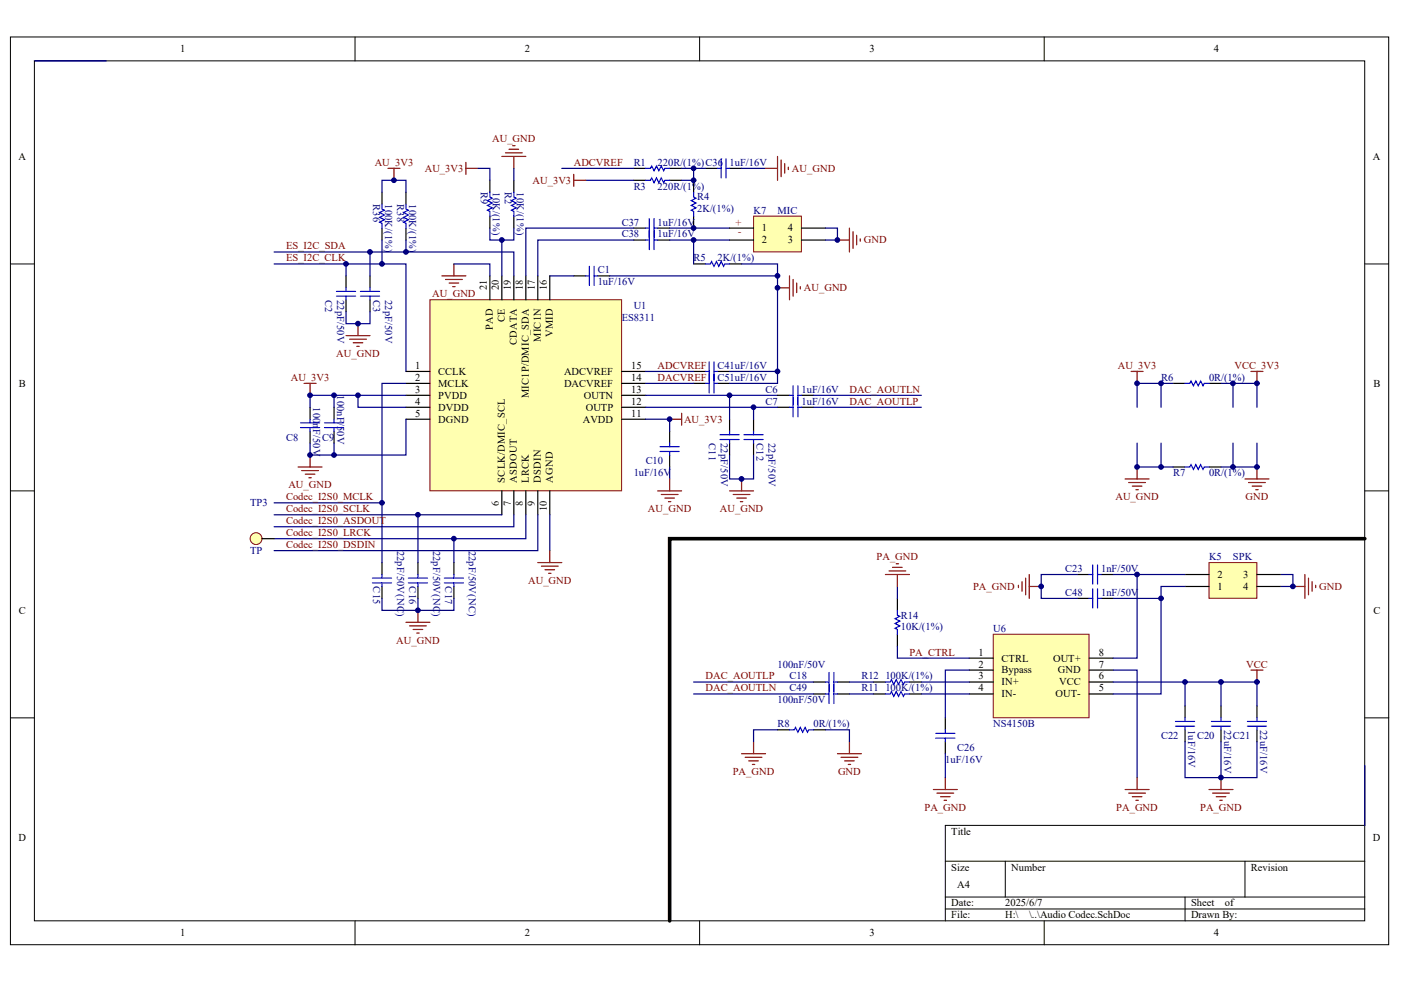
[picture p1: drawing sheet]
<svg xmlns="http://www.w3.org/2000/svg" width="287mm" height="202mm" viewBox="0 0 287 202" stroke-linecap="round" stroke-linejoin="round" font-family="sans-serif">
<g fill="#fff" stroke="#000" stroke-width=".2">
<path d="M2.1 7.6h282.2v185.9h-282.2z"/>
<path d="M7 12.5h272.4v176.1h-272.4z"/>
</g>
<g fill="none" stroke="#000" stroke-width=".2">
<path d="M72.7 7.6v4.9M143.2 7.6v4.9M213.8 7.6v4.9M2.1 54.1h4.9M279.4 54.1h4.9M2.1 100.5h4.9M279.4 100.5h4.9M2.1 147h4.9M279.4 147h4.9M193.5 176.4h85.9M205.8 176.4v7.3M254.9 176.4v7.3"/>
<path d="M279.4 169h-85.9v19.6M72.7 188.6v4.9M143.2 188.6v4.9M193.5 183.7h85.9M193.5 186.2h85.9M213.8 188.6v4.9M242.6 183.7v4.9"/>
</g>
<path d="M88 61.4h39.2v39.1h-39.2z" fill="#ffffb0" stroke="#800000" stroke-width=".2"/>
<g fill="none" stroke="#000" stroke-width=".25">
<path d="M100.3 56.5v4.9M102.7 56.5v4.9M105.2 56.5v4.9M107.6 56.5v4.9M110.1 56.5v4.9M112.6 56.5v4.9M83.1 76.1h4.9M83.1 78.5h4.9M127.3 76.1h4.9M127.3 78.5h4.9M83.1 81h4.9M83.1 83.4h4.9"/>
<path d="M83.1 85.9h4.9M127.3 81h4.9M127.3 83.4h4.9M127.3 85.9h4.9M78.2 115.2v2.5M85.6 115.2v2.5M92.9 115.2v2.5M102.7 100.5v4.9M105.2 100.5v4.9M107.6 100.5v4.9M110.1 100.5v4.9M112.6 100.5v4.9"/>
<path d="M78.2 120.1v2.5M85.6 120.1v2.5M92.9 120.1v2.5M166.5 139.7h2.5M171.4 139.7h2.5M178.8 139.7h2.5M183.7 122.6v2.4M183.7 129.9v2.4M186.2 139.7h2.4M193.5 147v2.5M193.5 151.9v2.5M242.6 144.6v2.4"/>
<path d="M242.6 149.5v2.4M250 144.6v2.4M250 149.5v2.4"/>
</g>
<g fill="none" stroke="#00f" stroke-width=".25">
<path d="M76.2 118.4h4M76.2 119.4h4M78.2 117.7v.7M78.2 119.4v.7M83.6 118.4h3.9M83.6 119.4h3.9M85.6 117.7v.7M85.6 119.4v.7M91 118.4h3.9M91 119.4h3.9M92.9 117.7v.7M92.9 119.4v.7"/>
<path d="M169 139.7h.7M169.7 137.7v3.9M170.7 137.7v3.9M170.7 139.7h.7M181.3 139.7h.9l.3-.5 .5 1 .5-1 .5 1 .4-1 .5 1 .3-.5h1M183.7 125v1l.5 .2-1 .5 1 .5-1 .5 1 .5-1 .5 .5 .2v1M191.6 151.2h3.9M191.6 150.2h3.9M193.5 149.5v.7M193.5 151.2v.7M240.6 147.8h4M240.6 148.7h4"/>
<path d="M242.6 147v.8M242.6 148.7v.8M248 147.8h3.9M248 148.7h3.9M250 147v.8M250 148.7v.8"/>
</g>
<g fill="none" stroke="#800000" stroke-width=".25">
<path d="M90.5 56.5h4.9M91.2 57.2h3.4M91.9 58h2M92.7 58.7h.5M92.9 54.1v2.4M110.1 115.2h4.9M110.8 116h3.5M111.6 116.7h1.9M112.3 117.4h.5M112.6 112.8v2.4M83.1 127.5h4.9M83.8 128.2h3.5"/>
<path d="M84.6 128.9h1.9M85.3 129.7h.5M85.6 125v2.5"/>
</g>
<path d="M83.1 78.5h-4.9v36.7M56.1 103h22.1M105.2 105.4v2.5h-49.1M107.6 105.4v4.9h-51.5M110.1 105.4v7.4h-54M112.6 105.4v7.4" fill="none" stroke="#000080" stroke-width=".25"/>
<circle cx="52.4" cy="110.3" r="1.21" fill="#ffffb0" stroke="#800000" stroke-width=".2"/>
<g fill="none" stroke="#000" stroke-width=".25">
<path d="M105.2 36.9v2.5M70.8 56.5v2.4M75.7 56.5v2.4M105.2 44.3v2.4M117.5 56.5h2.4M122.4 56.5h2.4M70.8 61.4v2.4M75.7 61.4v2.4M142 76.1h2.4M142 78.5h2.4M146.9 76.1h2.5M146.9 78.5h2.5"/>
<path d="M63.5 83.4v2.5M63.5 88.3v2.5M68.4 83.4v2.5M68.4 88.3v2.5M137.1 88.3v2.5M137.1 93.2v2.4M149.4 85.9v2.4M149.4 90.8v2.4M154.3 85.9v2.4M154.3 90.8v2.4M159.2 81h2.4M159.2 83.4h2.4"/>
<path d="M164.1 81h2.4M164.1 83.4h2.4M53.7 110.3h2.4M257.3 144.6v2.4M257.3 149.5v2.4"/>
</g>
<g fill="none" stroke="#000080" stroke-width=".25">
<path d="M56.1 51.6h49.1v4.9M56.1 54.1h27v22M70.8 54.1v2.4M92.9 54.1h7.4v2.4M102.7 49.2v7.3M112.6 56.5h4.9M70.8 63.8v2.5h4.9v-2.5M132.2 76.1h9.8M132.2 78.5h9.8M83.1 81h-9.8v2.4h9.8M132.2 81h27M132.2 83.4h27"/>
<path d="M137.1 95.6v2.5M149.4 93.2v4.9h4.9v-4.9M149.4 81v4.9M154.3 83.4v2.5M166.5 81h22.1M166.5 83.4h22.1M56.1 105.4h46.6M183.7 120.1v2.5"/>
</g>
<g fill="none" stroke="#00f" stroke-width=".25">
<path d="M105.2 39.4v1l.5 .2-1 .5 1 .5-1 .5 1 .5-1 .4 .5 .3v1M68.9 59.7h3.9M70.8 58.9v.8M73.8 59.7h3.9M75.7 58.9v.8M119.9 56.5h.7M120.6 54.5v4M121.6 54.5v4M121.6 56.5h.8M68.9 60.7h3.9M70.8 60.7v.7M73.8 60.7h3.9"/>
<path d="M75.7 60.7v.7M144.4 76.1h.8M144.4 78.5h.8M145.2 74.1v6.4M146.2 74.1v6.4M146.2 76.1h.7M146.2 78.5h.7M162.4 79v6.4M163.3 79v6.4M61.5 86.6h3.9M61.5 87.6h3.9M63.5 85.9v.7"/>
<path d="M63.5 87.6v.7M66.4 86.6h3.9M66.4 87.6h3.9M68.4 85.9v.7M68.4 87.6v.7M135.1 91.5h4M135.1 92.5h4M137.1 90.8v.7M137.1 92.5v.7M147.4 89h3.9M147.4 90h3.9M149.4 88.3v.7"/>
<path d="M149.4 90v.8M152.3 89h3.9M152.3 90h3.9M154.3 88.3v.7M154.3 90v.8M161.6 81h.8M161.6 83.4h.8M163.3 81h.8M163.3 83.4h.8M255.4 147.8h3.9M255.4 148.7h3.9M257.3 147v.8"/>
<path d="M257.3 148.7v.8"/>
</g>
<g fill="none" stroke="#800000" stroke-width=".25">
<path d="M102.7 32h4.9M103.5 31.3h3.4M104.2 30.6h2M104.9 29.8h.5M105.2 32v2.5M159.2 58.9h2.4M161.6 56.5v4.9M162.4 57.2v3.5M163.1 58v1.9M163.8 58.7v.5M62.3 78.5h2.4M63.5 78.5v2.5"/>
<path d="M70.8 68.7h4.9M71.6 69.5h3.4M72.3 70.2h2M73 70.9h.5M73.3 66.3v2.4M61 95.6h4.9M61.8 96.4h3.4M62.5 97.1h2M63.2 97.8h.5M63.5 93.2v2.4M137.1 98.1v2.4M137.1 85.9h2.4"/>
<path d="M139.5 84.6v2.5M151.8 98.1v2.4M230.3 98.1h4.9M231.1 98.8h3.4M231.8 99.6h2M232.8 95.6v2.5M134.6 100.5h4.9M135.4 101.3h3.4M136.1 102h2M136.8 102.7h.5M149.4 100.5h4.9M150.1 101.3h3.4"/>
<path d="M150.8 102h2M151.6 102.7h.5M181.3 117.7h4.9M182 116.9h3.4M182.7 116.2h2M183.5 115.5h.5M183.7 117.7v2.4M232.5 100.3h.5M193.5 159.3v2.4M250 159.3v2.4M191.1 161.7h4.9M191.8 162.4h3.4"/>
<path d="M192.5 163.2h2M193.3 163.9h.5M247.5 161.7h4.9M248.2 162.4h3.5M249 163.2h1.9M249.7 163.9h.5"/>
</g>
<path d="M247.5 115.2h9.8v7.3h-9.8z" fill="#ffffb0" stroke="#800000" stroke-width=".2"/>
<path d="M242.6 117.7h4.9M257.3 117.7h4.9M242.6 120.1h4.9M257.3 120.1h4.9" fill="none" stroke="#000" stroke-width=".25"/>
<path d="M262.2 117.7h2.5v2.4h-2.5" fill="none" stroke="#000080" stroke-width=".25"/>
<path d="M267.1 117.7v4.9M267.9 118.4v3.4M268.6 119.1v2M269.3 119.9v.5M264.7 120.1h2.4" fill="none" stroke="#800000" stroke-width=".25"/>
<path d="M203.3 129.9h19.6v17.1h-19.6z" fill="#ffffb0" stroke="#800000" stroke-width=".2"/>
<g fill="none" stroke="#000" stroke-width=".25">
<path d="M142 36.9v2.5M144.4 34.5h2.5M149.4 34.5h2.4M129.7 49.2h2.5M129.7 46.7h2.5M134.6 49.2h2.5M134.6 46.7h2.5M142 44.3v2.4M220.5 117.7h2.5M225.4 117.7h2.5M198.4 134.8h4.9M198.4 137.2h4.9"/>
<path d="M198.4 139.7h4.9M220.5 122.6h2.5M223 134.8h4.9M223 137.2h4.9M223 139.7h4.9M225.4 122.6h2.5M166.5 142.1h2.5M171.4 142.1h2.5M178.8 142.1h2.5M186.2 142.1h2.4M198.4 142.1h4.9M223 142.1h4.9"/>
</g>
<g fill="none" stroke="#000080" stroke-width=".25">
<path d="M7 12.5h14.8M137.1 49.2h12.3M137.1 46.7h12.3M220.5 117.7h-7.3v4.9h7.3M227.9 117.7h4.9M242.6 117.7h-9.8v17.1h-4.9M142 139.7h24.5M173.9 139.7h4.9M183.7 132.3v2.5h14.7M188.6 139.7h9.8M198.4 137.2h-4.9v9.8M227.9 137.2h4.9v22.1"/>
<path d="M227.9 139.7h29.4v4.9M227.9 122.6h9.8M242.6 120.1h-4.9v22h-9.8M242.6 139.7v4.9M250 139.7v4.9M142 142.1h24.5M173.9 142.1h4.9M188.6 142.1h9.8M193.5 154.4v4.9M242.6 151.9v7.4h14.7v-7.4M250 151.9v7.4M279.4 156.8v12.2"/>
</g>
<g fill="none" stroke="#00f" stroke-width=".25">
<path d="M142 39.4v1l.5 .2-1 .5 1 .5-1 .5 1 .5-1 .4 .5 .3v1M146.9 34.5h.7M147.6 32.5v3.9M148.6 32.5v3.9M148.6 34.5h.8M132.2 49.2h.7M132.2 46.7h.7M132.9 44.8v6.3M133.9 44.8v6.3M133.9 49.2h.7M133.9 46.7h.7M223 117.7h.7"/>
<path d="M223.7 115.7v3.9M224.7 115.7v3.9M224.7 117.7h.7M223 122.6h.7M223.7 120.6v3.9M224.7 120.6v3.9M224.7 122.6h.7M169 142.1h.7M169.7 140.2v3.9M170.7 140.2v3.9M170.7 142.1h.7M181.3 142.1h.9l.3-.5 .5 1 .5-1 .5 1 .4-1 .5 1 .3-.5h1"/>
</g>
<path d="M208.5 119.9v.5M209.2 119.1v2M210 118.4v3.4M210.7 117.7v4.9M210.7 120.1h2.5M232.8 159.3v2.4M230.3 161.7h4.9M231.1 162.4h3.4M231.8 163.2h2M232.5 163.9h.5" fill="none" stroke="#800000" stroke-width=".25"/>
<path d="M154.3 44.3h9.8v7.3h-9.8z" fill="#ffffb0" stroke="#800000" stroke-width=".2"/>
<g fill="none" stroke="#000" stroke-width=".25">
<path d="M78.2 39.4v2.4M83.1 39.4v2.4M100.3 36.9v2.5M129.7 34.5h2.5M129.7 36.9h2.5M137.1 34.5h2.4M137.1 36.9h2.4M78.2 46.7v2.5M83.1 46.7v2.5M100.3 44.3v2.4M142 54.1h2.4M149.4 46.7h4.9"/>
<path d="M149.4 49.2h4.9M149.4 54.1h2.4M164.1 46.7h4.9M164.1 49.2h4.9M240.1 78.5h2.5M247.5 78.5h2.5M240.1 95.6h2.5M247.5 95.6h2.5M159.2 149.5h2.4M166.5 149.5h2.5"/>
</g>
<g fill="none" stroke="#000080" stroke-width=".25">
<path d="M78.2 39.4v-2.5h4.9v2.5M97.8 34.5h2.5v2.4M105.2 34.5v2.4M115 34.5h14.7M119.9 36.9h9.8M139.5 34.5h4.9M142 34.5v2.4h-2.5M151.8 34.5h4.9M75.7 51.6v4.9M78.2 49.2v4.9M83.1 49.2v2.4M100.3 46.7v2.5h4.9v-2.5"/>
<path d="M124.8 56.5h34.4v19.6M129.7 49.2h-19.6v7.3M129.7 46.7h-22.1v9.8M142 49.2v4.9M151.8 54.1h7.4v2.4M169 46.7h2.4v2.5h-2.4M149.4 76.1h9.8v2.4h-9.8M237.7 78.5v4.9M240.1 78.5h-7.3v4.9M250 78.5h2.4v4.9M252.4 78.5h4.9v4.9M68.4 81h-4.9v2.4"/>
<path d="M68.4 90.8v2.4M73.3 81h-4.9v2.4M83.1 85.9v7.3h-19.6v-2.4M132.2 85.9h4.9v2.4M232.8 90.8v4.8h4.9M237.7 90.8v4.8h2.4M252.4 90.8v4.8h-2.4M257.3 90.8v4.8h-4.9M85.6 105.4v9.8M92.9 110.3v4.9M78.2 122.6v2.4h7.4v-2.4M92.9 122.6v2.4h-7.3"/>
<path d="M159.2 149.5h-4.9v2.4M169 149.5h4.9v2.4"/>
</g>
<path d="M100.3 39.4v1l.5 .2-1 .5 1 .5-1 .5 1 .5-1 .4 .5 .3v1M132.2 34.5h1l.2-.5 .5 1 .5-1 .5 1 .5-1 .5 1 .2-.5h1M132.2 36.9h1l.2-.5 .5 1 .5-1 .5 1 .5-1 .5 1 .2-.5h1M78.2 41.8v1l.5 .2-1 .5 1 .5-1 .5 1 .5-1 .5 .5 .2v1M83.1 41.8v1l.5 .2-1 .5 1 .5-1 .5 1 .5-1 .5 .5 .2v1M144.4 54.1h1l.3-.5 .5 .9 .5-.9 .4 .9 .5-.9 .5 .9 .3-.4h1M242.6 78.5h1l.2-.5 .5 1 .5-1 .5 1 .5-1 .5 1 .2-.5h1M242.6 95.6h1l.2-.4 .5 .9 .5-.9 .5 .9 .5-.9 .5 .9 .2-.5h1M161.6 149.5h1l.3-.5 .4 1 .5-1 .5 1 .5-1 .5 1 .3-.5h.9" fill="none" stroke="#00f" stroke-width=".25"/>
<g fill="none" stroke="#800000" stroke-width=".25">
<path d="M79.4 34.5h2.5M80.7 34.5v2.4M95.4 34.5h2.4M95.4 33.3v2.4M117.5 35.7v2.5M117.5 36.9h2.4M156.7 34.5h2.5M159.2 32v4.9M159.9 32.8v3.4M160.6 33.5v2M161.4 34.2v.5M171.4 49.2h2.5"/>
<path d="M173.9 46.7v4.9M174.6 47.5v3.4M175.4 48.2v1.9M176.1 48.9v.5M231.6 76.1h2.4M232.8 76.1v2.4M256.1 76.1h2.4M257.3 76.1v2.4M254.9 98.1h4.9M255.6 98.8h3.4M256.3 99.6h2M257.3 95.6v2.5"/>
<path d="M257.1 100.3h.5M256.1 137.2h2.4M257.3 137.2v2.5M151.8 154.4h4.9M152.5 155.1h3.5M153.3 155.8h1.9M154 156.6h.5M154.3 151.9v2.5M171.4 154.4h4.9M172.2 155.1h3.4M172.9 155.8h2M173.6 156.6h.5"/>
<path d="M173.9 151.9v2.5"/>
</g>
<path d="M279.4 110.3h-142.3v78.3" fill="none" stroke="#000" stroke-width=".74"/>
<g fill="#000080" stroke="#000080" stroke-width=".2">
<circle cx="63.5" cy="93.2" r=".48"/>
<circle cx="63.5" cy="81" r=".48"/>
<circle cx="68.4" cy="93.2" r=".48"/>
<circle cx="68.4" cy="81" r=".48"/>
<circle cx="70.8" cy="54" r=".48"/>
<circle cx="73.3" cy="81" r=".48"/>
<circle cx="73.3" cy="66.3" r=".48"/>
<circle cx="75.7" cy="51.6" r=".48"/>
<circle cx="78.2" cy="103" r=".48"/>
<circle cx="78.2" cy="54" r=".48"/>
<circle cx="80.6" cy="36.9" r=".48"/>
<circle cx="83.1" cy="51.6" r=".48"/>
<circle cx="85.5" cy="125" r=".48"/>
<circle cx="85.5" cy="105.4" r=".48"/>
<circle cx="92.9" cy="110.3" r=".48"/>
<circle cx="102.7" cy="49.2" r=".48"/>
<circle cx="137.1" cy="85.8" r=".48"/>
<circle cx="142" cy="49.2" r=".48"/>
<circle cx="142" cy="46.7" r=".48"/>
<circle cx="142" cy="36.9" r=".48"/>
<circle cx="142" cy="34.5" r=".48"/>
<circle cx="149.3" cy="81" r=".48"/>
<circle cx="151.8" cy="98.1" r=".48"/>
<circle cx="154.3" cy="83.4" r=".48"/>
<circle cx="159.2" cy="76.1" r=".48"/>
<circle cx="159.2" cy="58.9" r=".48"/>
<circle cx="159.2" cy="56.5" r=".48"/>
<circle cx="171.4" cy="49.2" r=".48"/>
<circle cx="213.1" cy="120.1" r=".48"/>
<circle cx="232.8" cy="117.7" r=".48"/>
<circle cx="232.8" cy="95.6" r=".48"/>
<circle cx="232.8" cy="78.5" r=".48"/>
<circle cx="237.7" cy="122.5" r=".48"/>
<circle cx="237.7" cy="95.6" r=".48"/>
<circle cx="237.7" cy="78.5" r=".48"/>
<circle cx="242.6" cy="139.7" r=".48"/>
<circle cx="249.9" cy="159.2" r=".48"/>
<circle cx="249.9" cy="139.7" r=".48"/>
<circle cx="252.4" cy="95.6" r=".48"/>
<circle cx="252.4" cy="78.5" r=".48"/>
<circle cx="257.3" cy="139.7" r=".48"/>
<circle cx="257.3" cy="95.6" r=".48"/>
<circle cx="257.3" cy="78.5" r=".48"/>
<circle cx="264.7" cy="120.1" r=".48"/>
</g>
<g font-size="2.2">
<text x="36.9" y="10.7">1</text>
<text x="107.4" y="10.7">2</text>
<text x="178" y="10.7">3</text>
<text x="248.5" y="10.7">4</text>
<text x="3.8" y="32.7">A</text>
<text x="281.1" y="32.7">A</text>
<text x="156" y="47.4">1</text>
<text x="161.3" y="47.4">4</text>
<text x="156" y="49.9">2</text>
<text x="161.3" y="49.9">3</text>
<text x="85" y="75.5">1</text>
<text x="85" y="78">2</text>
<text x="89.7" y="76.8">CCLK</text>
<text x="115.5" y="76.8">ADCVREF</text>
<text x="129.2" y="78">14</text>
<text x="129.2" y="75.5">15</text>
<text x="3.9" y="79.2">B</text>
<text x="85" y="80.4">3</text>
<text x="85" y="82.9">4</text>
<text x="89.7" y="79.2">MCLK</text>
<text x="89.7" y="81.7">PVDD</text>
<text x="115.5" y="79.2">DACVREF</text>
<text x="119.5" y="81.7">OUTN</text>
<text x="129.2" y="82.9">12</text>
<text x="129.2" y="80.4">13</text>
<text x="281.1" y="79.2">B</text>
<text x="85" y="85.3">5</text>
<text x="89.7" y="84.1">DVDD</text>
<text x="89.7" y="86.6">DGND</text>
<text x="119.3" y="86.6">AVDD</text>
<text x="119.9" y="84.1">OUTP</text>
<text x="129.2" y="85.3">11</text>
<text x="249.2" y="118.4">2</text>
<text x="254.5" y="118.4">3</text>
<text x="3.9" y="125.7">C</text>
<text x="249.2" y="120.8">1</text>
<text x="254.5" y="120.8">4</text>
<text x="281.1" y="125.7">C</text>
<text x="200.3" y="134.3">1</text>
<text x="200.3" y="136.7">2</text>
<text x="205.1" y="135.5">CTRL</text>
<text x="205.1" y="137.9">Bypass</text>
<text x="215.6" y="135.5">OUT+</text>
<text x="216.6" y="137.9">GND</text>
<text x="224.9" y="136.7">7</text>
<text x="224.9" y="134.3">8</text>
<text x="200.3" y="139.2">3</text>
<text x="200.3" y="141.6">4</text>
<text x="205.1" y="140.4">IN+</text>
<text x="205.1" y="142.8">IN-</text>
<text x="216.1" y="142.8">OUT-</text>
<text x="216.8" y="140.4">VCC</text>
<text x="224.9" y="141.6">5</text>
<text x="224.9" y="139.2">6</text>
<text x="3.8" y="172.2">D</text>
<text x="194.8" y="171">Title</text>
<text x="281.1" y="172.2">D</text>
<text x="194.8" y="178.3">Size</text>
<text x="207" y="178.3">Number</text>
<text x="256.1" y="178.3">Revision</text>
<text x="194.8" y="185.6">Date:</text>
<text x="196" y="182">A4</text>
<text x="205.8" y="185.6">2025/6/7</text>
<text x="243.8" y="185.6">Sheet</text>
<text x="250.8" y="185.6">of</text>
<text x="36.9" y="191.8">1</text>
<text x="107.4" y="191.8">2</text>
<text x="178" y="191.8">3</text>
<text x="194.8" y="188.1">File:</text>
<text x="205.8" y="188.1">H:\</text>
<text x="210.7" y="188.1">\..\Audio Codec.SchDoc</text>
<text x="243.8" y="188.1">Drawn By:</text>
<text x="248.5" y="191.8">4</text>
</g>
<g font-size="2.2" fill="#800000">
<text x="100.7" y="29.1">AU_GND</text>
<text x="76.7" y="34">AU_3V3</text>
<text x="87" y="35.2">AU_3V3</text>
<text x="117.5" y="34">ADCVREF</text>
<text x="162.1" y="35.2">AU_GND</text>
<text x="109" y="37.6">AU_3V3</text>
<text x="58.6" y="51.1">ES_I2C_SDA</text>
<text x="58.6" y="53.5">ES_I2C_CLK</text>
<text x="176.8" y="49.9">GND</text>
<text x="164.6" y="59.6">AU_GND</text>
<text x="88.5" y="60.9">AU_GND</text>
<text x="59.5" y="78">AU_3V3</text>
<text x="68.9" y="73.1">AU_GND</text>
<text x="134.6" y="75.5">ADCVREF</text>
<text x="134.6" y="78">DACVREF</text>
<text x="228.8" y="75.5">AU_3V3</text>
<text x="252.7" y="75.5">VCC_3V3</text>
<text x="173.9" y="80.4">DAC_AOUTLN</text>
<text x="173.9" y="82.9">DAC_AOUTLP</text>
<text x="140" y="86.6">AU_3V3</text>
<text x="59" y="100">AU_GND</text>
<text x="58.6" y="102.5">Codec_I2S0_MCLK</text>
<text x="58.6" y="104.9">Codec_I2S0_SCLK</text>
<text x="58.6" y="107.4">Codec_I2S0_ASDOUT</text>
<text x="132.6" y="104.9">AU_GND</text>
<text x="147.4" y="104.9">AU_GND</text>
<text x="228.3" y="102.5">AU_GND</text>
<text x="255" y="102.5">GND</text>
<text x="58.6" y="109.8">Codec_I2S0_LRCK</text>
<text x="58.6" y="112.2">Codec_I2S0_DSDIN</text>
<text x="108.1" y="119.6">AU_GND</text>
<text x="179.4" y="114.7">PA_GND</text>
<text x="199.2" y="120.8">PA_GND</text>
<text x="270.1" y="120.8">GND</text>
<text x="81.1" y="131.8">AU_GND</text>
<text x="186.2" y="134.3">PA_CTRL</text>
<text x="255.1" y="136.7">VCC</text>
<text x="144.4" y="141.6">DAC_AOUTLN</text>
<text x="144.4" y="139.2">DAC_AOUTLP</text>
<text x="150" y="158.7">PA_GND</text>
<text x="171.6" y="158.7">GND</text>
<text x="189.3" y="166.1">PA_GND</text>
<text x="228.5" y="166.1">PA_GND</text>
<text x="245.7" y="166.1">PA_GND</text>
</g>
<g font-size="2.2" fill="#000080">
<text x="129.7" y="34">R1</text>
<text x="134.6" y="34">220R/(1%)C36</text>
<text x="149.4" y="34">1uF/16V</text>
<text x="129.7" y="38.8">R3</text>
<text x="134.6" y="38.8">220R/(1%)</text>
<text x="142.7" y="41.1">R4</text>
<text x="127.3" y="46.2">C37</text>
<text x="134.6" y="46.2">1uF/16V</text>
<text x="142.7" y="43.5">2K/(1%)</text>
<text x="154.3" y="43.7">K7</text>
<text x="159.2" y="43.7">MIC</text>
<text x="127.3" y="48.6">C38</text>
<text x="134.6" y="48.6">1uF/16V</text>
<text x="142" y="53.5">R5</text>
<text x="146.9" y="53.5">2K/(1%)</text>
<text x="122.4" y="56">C1</text>
<text x="122.4" y="58.4">1uF/16V</text>
<text x="127.3" y="65.8">ES8311</text>
<text x="129.7" y="63.3">U1</text>
<text x="146.9" y="75.5">C41uF/16V</text>
<text x="146.9" y="78">C51uF/16V</text>
<text x="237.7" y="78">R6</text>
<text x="247.5" y="78">0R/(1%)</text>
<text x="156.7" y="80.4">C6</text>
<text x="156.7" y="82.9">C7</text>
<text x="164.1" y="80.4">1uF/16V</text>
<text x="164.1" y="82.9">1uF/16V</text>
<text x="58.6" y="90.2">C8</text>
<text x="65.9" y="90.2">C9</text>
<text x="132.2" y="95.1">C10</text>
<text x="129.7" y="97.6">1uF/16V</text>
<text x="240.1" y="97.6">R7</text>
<text x="247.5" y="97.6">0R/(1%)</text>
<text x="51.2" y="103.7">TP3</text>
<text x="51.2" y="113.5">TP</text>
<text x="218.1" y="117.1">C23</text>
<text x="225.4" y="117.1">1nF/50V</text>
<text x="247.5" y="114.7">K5</text>
<text x="252.4" y="114.7">SPK</text>
<text x="218.1" y="122">C48</text>
<text x="225.4" y="122">1nF/50V</text>
<text x="184.4" y="126.7">R14</text>
<text x="184.4" y="129.1">10K/(1%)</text>
<text x="203.3" y="129.4">U6</text>
<text x="159.2" y="136.7">100nF/50V</text>
<text x="161.6" y="139.2">C18</text>
<text x="161.6" y="141.6">C49</text>
<text x="176.3" y="139.2">R12</text>
<text x="176.3" y="141.6">R11</text>
<text x="181.3" y="139.2">100K/(1%)</text>
<text x="181.3" y="141.6">100K/(1%)</text>
<text x="159.2" y="144">100nF/50V</text>
<text x="159.2" y="148.9">R8</text>
<text x="166.5" y="148.9">0R/(1%)</text>
<text x="203.3" y="148.9">NS4150B</text>
<text x="196" y="153.8">C26</text>
<text x="237.7" y="151.4">C22</text>
<text x="245.1" y="151.4">C20</text>
<text x="252.4" y="151.4">C21</text>
<text x="193.5" y="156.3">1uF/16V</text>
</g>
<g font-size="2.2" fill="#ee0e22">
<text x="151.8" y="44.8" transform="rotate(-180 151.8 44.8)">+</text>
<text x="151.8" y="47.2" transform="rotate(-180 151.8 47.2)">-</text>
</g>
<g font-size="2.1" fill="#000080">
<text x="76.4" y="41.8" transform="rotate(90 76.4 41.8)">R36</text>
<text x="78.8" y="41.8" transform="rotate(90 78.8 41.8)">100K/(1%)</text>
<text x="81.3" y="41.8" transform="rotate(90 81.3 41.8)">R38</text>
<text x="83.7" y="41.8" transform="rotate(90 83.7 41.8)">100K/(1%)</text>
<text x="98.5" y="39.4" transform="rotate(90 98.5 39.4)">R9</text>
<text x="100.9" y="39.4" transform="rotate(90 100.9 39.4)">10K/(1%)</text>
<text x="103.4" y="39.4" transform="rotate(90 103.4 39.4)">R2</text>
<text x="105.8" y="39.4" transform="rotate(90 105.8 39.4)">10K/(1%)</text>
<text x="66.6" y="61.4" transform="rotate(90 66.6 61.4)">C2</text>
<text x="69" y="61.4" transform="rotate(90 69 61.4)">22pF/50V</text>
<text x="76.4" y="61.4" transform="rotate(90 76.4 61.4)">C3</text>
<text x="78.8" y="61.4" transform="rotate(90 78.8 61.4)">22pF/50V</text>
<text x="64.1" y="83.4" transform="rotate(90 64.1 83.4)">100</text>
<text x="69" y="81" transform="rotate(90 69 81)">100nF/50V</text>
<text x="64.1" y="86.7" transform="rotate(90 64.1 86.7)">n</text>
<text x="64.1" y="87.8" transform="rotate(90 64.1 87.8)">F/50V</text>
<text x="145.1" y="90.8" transform="rotate(90 145.1 90.8)">C11</text>
<text x="147.5" y="90.8" transform="rotate(90 147.5 90.8)">22pF/50V</text>
<text x="154.9" y="90.8" transform="rotate(90 154.9 90.8)">C12</text>
<text x="157.3" y="90.8" transform="rotate(90 157.3 90.8)">22pF/50V</text>
<text x="81.3" y="112.8" transform="rotate(90 81.3 112.8)">22pF/50V(NC</text>
<text x="88.6" y="112.8" transform="rotate(90 88.6 112.8)">22pF/50V(NC</text>
<text x="96" y="112.8" transform="rotate(90 96 112.8)">22pF/50V(NC)</text>
<text x="76.4" y="120.1" transform="rotate(90 76.4 120.1)">C15</text>
<text x="81.3" y="125.5" transform="rotate(90 81.3 125.5)">)</text>
<text x="83.7" y="120.1" transform="rotate(90 83.7 120.1)">C16</text>
<text x="88.6" y="125.5" transform="rotate(90 88.6 125.5)">)</text>
<text x="91.1" y="120.1" transform="rotate(90 91.1 120.1)">C17</text>
<text x="243.2" y="149.5" transform="rotate(90 243.2 149.5)">1uF/16V</text>
<text x="250.6" y="149.5" transform="rotate(90 250.6 149.5)">22uF/16V</text>
<text x="258" y="149.5" transform="rotate(90 258 149.5)">22uF/16V</text>
</g>
<g font-size="2.1">
<text x="99.7" y="59.4" transform="rotate(-90 99.7 59.4)">21</text>
<text x="102.1" y="59.4" transform="rotate(-90 102.1 59.4)">20</text>
<text x="104.6" y="59.4" transform="rotate(-90 104.6 59.4)">19</text>
<text x="107" y="59.4" transform="rotate(-90 107 59.4)">18</text>
<text x="109.5" y="59.4" transform="rotate(-90 109.5 59.4)">17</text>
<text x="111.9" y="59.4" transform="rotate(-90 111.9 59.4)">16</text>
<text x="103.3" y="65.9" transform="rotate(-90 103.3 65.9)">CE</text>
<text x="100.9" y="67.5" transform="rotate(-90 100.9 67.5)">PAD</text>
<text x="105.8" y="70.7" transform="rotate(-90 105.8 70.7)">CDATA</text>
<text x="110.7" y="70" transform="rotate(-90 110.7 70)">MIC1N</text>
<text x="113.1" y="69" transform="rotate(-90 113.1 69)">VMID</text>
<text x="108.2" y="81.6" transform="rotate(-90 108.2 81.6)">MIC1P/DMIC_SDA</text>
<text x="103.3" y="98.8" transform="rotate(-90 103.3 98.8)">SCLK/DMIC_SCL</text>
<text x="105.8" y="98.8" transform="rotate(-90 105.8 98.8)">ASDOUT</text>
<text x="108.2" y="98.8" transform="rotate(-90 108.2 98.8)">LRCK</text>
<text x="110.7" y="98.8" transform="rotate(-90 110.7 98.8)">DSDIN</text>
<text x="113.1" y="98.8" transform="rotate(-90 113.1 98.8)">AGND</text>
<text x="102.1" y="103.6" transform="rotate(-90 102.1 103.6)">6</text>
<text x="104.6" y="103.6" transform="rotate(-90 104.6 103.6)">7</text>
<text x="107" y="103.6" transform="rotate(-90 107 103.6)">8</text>
<text x="109.5" y="103.6" transform="rotate(-90 109.5 103.6)">9</text>
<text x="111.9" y="104.7" transform="rotate(-90 111.9 104.7)">10</text>
</g>
</svg>
